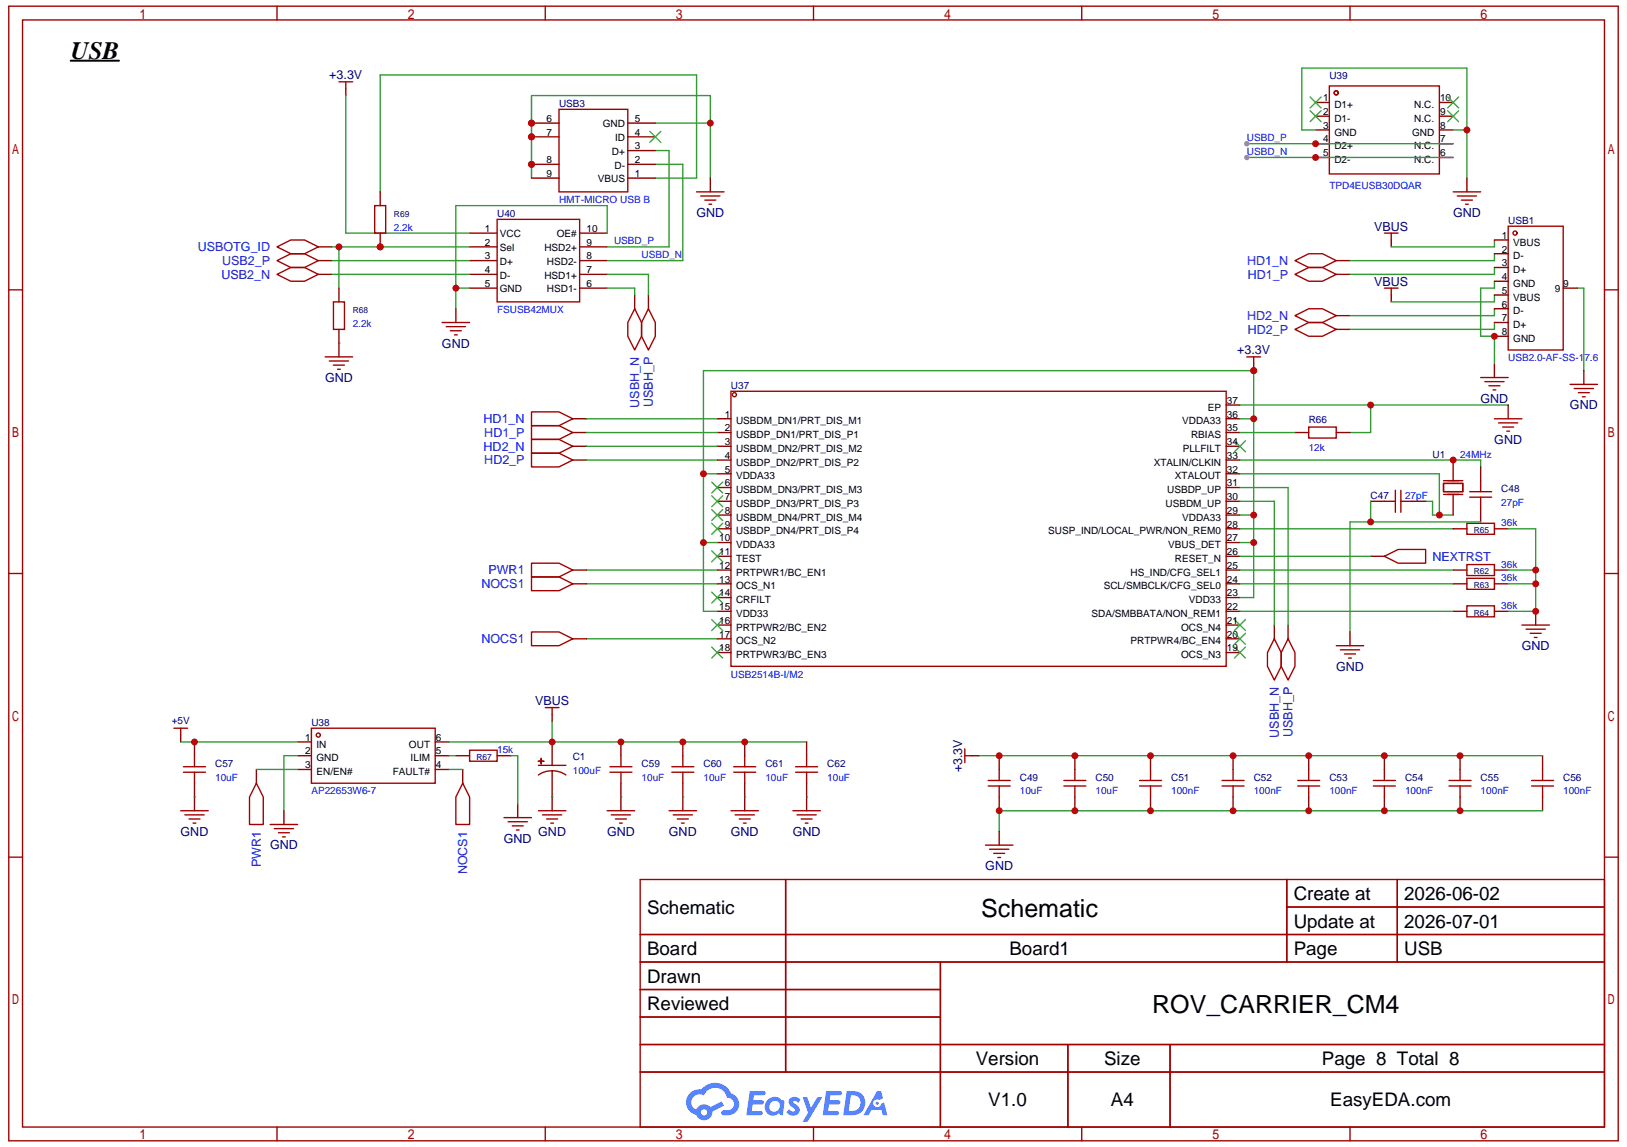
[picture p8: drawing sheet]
<svg xmlns="http://www.w3.org/2000/svg" width="297mm" height="210mm" viewBox="0 0 297 210" stroke-linecap="round" stroke-linejoin="round" font-family="sans-serif">
<g fill="none" stroke="#a10000" stroke-width=".25">
<path d="M1.6 1.1h294v207.3h-294zM4.1 3.6h289v202.3h-289zM50.6 1.1v2.5M99.6 1.1v2.5M148.6 1.1v2.5M197.6 1.1v2.5M246.6 1.1v2.5M1.6 53h2.5M293.1 53h2.5M1.6 104.8h2.5M293.1 104.8h2.5M1.6 156.6h2.5"/>
<path d="M293.1 156.6h2.5M116.9 160.7h176.2v45.2h-176.2zM116.9 170.7h176.2M116.9 175.8h176.2M143.5 160.7v35.2M171.8 175.8v30.1M235 160.7v15.1M235 165.7h58.1M255.2 160.7v15.1M116.9 180.8h54.9M116.9 190.8h176.2M116.9 185.8h54.9"/>
<path d="M116.9 195.9h176.2M195 190.8v15.1M213.7 190.8v15.1M50.6 205.9v2.5M99.6 205.9v2.5M148.6 205.9v2.5M197.6 205.9v2.5M246.6 205.9v2.5"/>
</g>
<g fill="#5487ff">
<path d="M144.4 200.6a1.29 1.29 0 0 1 1.8 .3l-.4 .6a.54 .54 0 0 0-.9-.2l.1 .2a1.56 1.56 0 0 1 1.1 1.6 1.41 1.41 0 0 1-2.5 .1l.5-.6a.63 .63 0 0 0 .5 .5 .63 .63 0 0 0 .7-.3l-.2-.2a1.58 1.58 0 0 1-1-1.5z"/>
<path d="M146.6 200.5h.8l.7 1.9 1.2-1.9h.9l-2.7 4.4h-.9l1-1.6z"/>
<path d="M137 199.3h1.6a1.29 1.29 0 0 1 1.2 .2 .39 .39 0 0 1-.4 .6h-1.7l-.1 .9h1.6a.39 .39 0 0 1 .3 .4 .39 .39 0 0 1-.4 .4h-1.6l-.2 1.2h.8a1.22 1.22 0 0 1 1.2 .2 .39 .39 0 0 1-.4 .5h-2.6z"/>
<path d="M150.9 199.3h1.6a1.3 1.3 0 0 1 1.3 .2 .39 .39 0 0 1-.4 .6h-1.7l-.2 .9h1.7a.39 .39 0 0 1 .3 .4 .39 .39 0 0 1-.4 .4h-1.7l-.1 1.2h.8a1.22 1.22 0 0 1 1.1 .2 .39 .39 0 0 1-.3 .5h-2.6z"/>
<path d="M160.2 199.3h.7l.4 1.3-.7 .4a.74 .74 0 0 0-1.1 .3 .74 .74 0 0 0 .5 1 .74 .74 0 0 0 1-.6l.5-.3 .6 2.3h-.9l-.2-.9h-1.8l-.6 .9h-.9z"/>
<path d="M154.7 199.3l-.7 4.4h1.5a2.25 2.25 0 0 0 2.6-2.2 2.25 2.25 0 0 0-2.7-2.2zM155.4 200.1a1.48 1.48 0 0 1 1.8 1.5 1.48 1.48 0 0 1-1.9 1.4h-.3z"/>
<path d="M140.1 201a1.57 1.57 0 0 0-.2 2.2 1.57 1.57 0 0 0 2.1 .3l.2-.1 .4 .3h.4l.3-2.4-.2-.3h-.4a1.58 1.58 0 0 0-2.6 0zM140.8 201.4a.97 .97 0 0 1 1.6 .3 .97 .97 0 0 1-.8 1.4 .93 .93 0 0 1-1.1-.5 .93 .93 0 0 1 .3-1.2z"/>
<path d="M126 199.7a2.34 2.34 0 0 0 1.2 4 1.53 1.53 0 0 0 1.7 1 1.53 1.53 0 0 0 1.2-1.6l2.2-1.1-.5-.8-2.1 1.1a1.55 1.55 0 0 0-2.5 .4 1.48 1.48 0 0 1-.8-2.1 1.48 1.48 0 0 1 2.2-.5 2.2 2.2 0 0 1 2.3-1.4 2.2 2.2 0 0 1 1.9 1.9 1.15 1.15 0 0 1 1.3 1 1.15 1.15 0 0 1-1.1 1.2h-.7a.46 .46 0 0 0-.6 .4 .46 .46 0 0 0 .5 .6 2.2 2.2 0 0 0 2.2-.7 2.2 2.2 0 0 0 .4-2.3 2.13 2.13 0 0 0-1.3-1.1 3.2 3.2 0 0 0-5.4-.7l-1.1 .1zM128 203.2a.6 .6 0 0 1 1.2 0 .6 .6 0 0 1-1.2 0z"/>
<circle cx="160.2" cy="201.6" r=".28"/>
</g>
<g fill="none" stroke="#a10000" stroke-width=".25">
<path d="M133.5 71.5h90.5v50.2h-90.5zM267.9 95.6h5.1v2h-5.1zM267.9 103.1h5.1v2.1h-5.1zM267.9 105.7h5.1v2h-5.1zM267.9 110.7h5.1v2h-5.1zM278 114.2h5M278.7 115h3.6M279.5 115.7h2M280.2 116.5h.6"/>
<circle cx="134.1" cy="72.1" r=".38"/>
</g>
<g fill="none" stroke="#870000" stroke-width=".25">
<path d="M131 76.5h2.5M131 79h2.5M224 76.5h2.5M224 79h2.5M224 74h2.5M131 81.5h2.5M131 84h2.5M131 86.6h2.5M131 89.1h2.5M131 91.6h2.5M131 94.1h2.5M131 96.6h2.5"/>
<path d="M131 99.1h2.5M224 81.5h2.5M224 84h2.5M224 86.6h2.5M224 89.1h2.5M224 91.6h2.5M224 94.1h2.5M224 96.6h2.5M224 99.1h2.5M265.4 96.6h2.5M273 96.6h2.5M131 101.6h2.5"/>
<path d="M131 104.1h2.5M131 106.7h2.5M131 109.2h2.5M131 111.7h2.5M131 114.2h2.5M131 116.7h2.5M131 119.2h2.5M224 101.6h2.5M224 104.1h2.5M224 106.7h2.5M224 109.2h2.5M224 111.7h2.5"/>
<path d="M224 114.2h2.5M224 116.7h2.5M224 119.2h2.5M265.4 104.1h2.5M265.4 106.7h2.5M265.4 111.7h2.5M273 104.1h2.5M273 106.7h2.5M273 111.7h2.5M280.5 111.7v2.5"/>
</g>
<g fill="none" stroke="#3c3" stroke-width=".25">
<path d="M130 88.1l2 2M130 90.6l2 2M130 93.1l2 2M130 95.6l2 2M132 88.1l-2 2M132 90.6l-2 2M132 93.1l-2 2M132 95.6l-2 2M225.5 80.5l2 2M227.5 80.5l-2 2M130 100.6l2 2M130 108.2l2 2"/>
<path d="M130 113.2l2 2M130 118.2l2 2M132 100.6l-2 2M132 108.2l-2 2M132 113.2l-2 2M132 118.2l-2 2M225.5 118.2l2 2M225.5 115.7l2 2M225.5 113.2l2 2M227.5 118.2l-2 2M227.5 115.7l-2 2M227.5 113.2l-2 2"/>
</g>
<path d="M12.9 11.1h8.8" fill="none" stroke="#000" stroke-width=".37"/>
<path d="M226.5 96.6h38.9M275.5 96.6h5v15.1h-5M226.5 111.7h38.9M226.5 106.7h38.9M226.5 104.1h38.9M275.5 106.7h5M275.5 104.1h5" fill="none" stroke="#393" stroke-width=".25"/>
<g fill="#c00">
<circle cx="280.5" cy="104.1" r=".63"/>
<circle cx="280.5" cy="106.7" r=".63"/>
<circle cx="280.5" cy="111.7" r=".63"/>
</g>
<path d="M226.5 74h49M250.3 74v5h-3.7" fill="none" stroke="#393" stroke-width=".25"/>
<circle cx="250.4" cy="74" r=".63" fill="#c00"/>
<path d="M275.5 74v2.5" fill="none" stroke="#870000" stroke-width=".25"/>
<path d="M273 76.5h5M273.7 77.3h3.5M274.5 78h2M275.2 78.8h.5" fill="none" stroke="#a10000" stroke-width=".25"/>
<path d="M226.5 86.6h36.4v7.5M260.4 91.6h1.3v2.5h3.7" fill="none" stroke="#393" stroke-width=".25"/>
<circle cx="262.9" cy="94.1" r=".63" fill="#c00"/>
<path d="M226.5 76.5h2.5M128.5 99.1h2.5M128.5 86.6h2.5M226.5 84h44v1.3M226.5 94.1h2.5M226.5 99.1h2.5M226.5 109.2h2.5v-41.5h-100.5v44h2.5" fill="none" stroke="#393" stroke-width=".25"/>
<path d="M252.9 91.6h2M254.9 89.6v4M255.9 89.6v4M255.9 91.6h2M268.4 90.8h4.1M268.4 89.8h4.1M270.5 87.8v2M270.5 90.8v2" fill="none" stroke="#a10000" stroke-width=".25"/>
<path d="M250.3 91.6h2.6M257.9 91.6h2.5M270.5 85.3v2.5M270.5 92.8v2.6" fill="none" stroke="#870000" stroke-width=".25"/>
<g fill="#c00">
<circle cx="229" cy="76.5" r=".63"/>
<circle cx="229" cy="94.1" r=".63"/>
<circle cx="229" cy="99.1" r=".63"/>
<circle cx="229" cy="67.7" r=".63"/>
<circle cx="128.5" cy="86.6" r=".63"/>
<circle cx="128.5" cy="99.1" r=".63"/>
</g>
<g fill="none" stroke="#870000" stroke-width=".25">
<path d="M236.5 79h2.5M244.1 79h2.5M250.3 101.6h2.6M182.5 138.1v2.5M196.3 138.1v2.5M210.1 138.1v2.5M225.2 138.1v2.5M239 138.1v2.5M252.9 138.1v2.5M266.7 138.1v2.5M281.8 138.1v2.5M182.5 145.6v2.5"/>
<path d="M196.3 145.6v2.5M210.1 145.6v2.5M225.2 145.6v2.5M239 145.6v2.5M252.9 145.6v2.5M266.7 145.6v2.5M281.8 145.6v2.5"/>
</g>
<g fill="none" stroke="#a10000" stroke-width=".25">
<path d="M239 78h5.1v2h-5.1zM252.9 101.6l2.5-1.2h5v2.5h-5zM180.5 143.6h4M180.5 142.6h4M182.5 140.6v2M182.5 143.6v2M194.3 143.6h4M194.3 142.6h4M196.3 140.6v2M196.3 143.6v2M208.1 143.6h4.1M208.1 142.6h4.1"/>
<path d="M210.1 140.6v2M210.1 143.6v2M223.2 143.6h4M223.2 142.6h4M225.2 140.6v2M225.2 143.6v2M237 143.6h4.1M237 142.6h4.1M239 140.6v2M239 143.6v2M250.9 143.6h4M250.9 142.6h4"/>
<path d="M252.9 140.6v2M252.9 143.6v2M264.7 143.6h4M264.7 142.6h4M266.7 140.6v2M266.7 143.6v2M279.7 143.6h4.1M279.7 142.6h4.1M281.8 140.6v2M281.8 143.6v2"/>
</g>
<path d="M226.5 79h10M226.5 101.6h23.8M281.8 148.1h-99.3v3.8" fill="none" stroke="#393" stroke-width=".25"/>
<g fill="#c00">
<circle cx="196.3" cy="148.1" r=".63"/>
<circle cx="182.5" cy="148.1" r=".63"/>
<circle cx="210.1" cy="148.1" r=".63"/>
<circle cx="225.2" cy="148.1" r=".63"/>
<circle cx="239" cy="148.1" r=".63"/>
<circle cx="252.9" cy="148.1" r=".63"/>
<circle cx="266.7" cy="148.1" r=".63"/>
</g>
<path d="M178.7 138.1h103.1" fill="none" stroke="#393" stroke-width=".25"/>
<g fill="#c00">
<circle cx="266.7" cy="138.1" r=".63"/>
<circle cx="252.9" cy="138.1" r=".63"/>
<circle cx="239" cy="138.1" r=".63"/>
<circle cx="225.2" cy="138.1" r=".63"/>
<circle cx="210.1" cy="138.1" r=".63"/>
<circle cx="196.3" cy="138.1" r=".63"/>
<circle cx="182.5" cy="138.1" r=".63"/>
</g>
<path d="M33 134.3v1.3M35.5 135.6v2.5M54.4 138.1h2.5M54.4 135.6h2.5M79.5 138.1h2.5M79.5 135.6h2.5M177.5 138.1h1.2M35.5 143.1v2.5M51.9 148.1v2.5M54.4 140.6h2.5M79.5 140.6h2.5M182.5 151.9v2.5" fill="none" stroke="#870000" stroke-width=".25"/>
<g fill="none" stroke="#a10000" stroke-width=".25">
<path d="M31.8 133h2.5M33 133v1.3M35.5 138.1v2M56.9 133h22.6v10.1h-22.6zM176.2 136.8v2.5M176.2 138.1h1.3M33.5 141.1h4M33.5 140.1h4M49.3 150.6h5.1M50.1 151.4h3.5M50.9 152.1h2M51.6 152.9h.5"/>
<path d="M180 154.4h5M180.8 155.2h3.5M181.5 155.9h2M182.3 156.7h.5"/>
<circle cx="58.1" cy="134.3" r=".38"/>
</g>
<path d="M33 135.6h21.4M54.4 138.1h-2.5v10" fill="none" stroke="#393" stroke-width=".25"/>
<circle cx="35.5" cy="135.6" r=".63" fill="#c00"/>
<g fill="none" stroke="#a10000" stroke-width=".25">
<path d="M97.1 75.3h5l2.5 1.2-2.5 1.3h-5zM97.1 77.8h5l2.5 1.2-2.5 1.3h-5zM97.1 80.3h5l2.5 1.2-2.5 1.3h-5zM97.1 82.8h5l2.5 1.2-2.5 1.3h-5zM85.8 137.1h5v2h-5zM33 148.1h5M33.8 148.9h3.5M34.5 149.6h2M35.3 150.4h.5M35.5 141.1v2M92.1 149.4h5M92.8 150.1h3.5"/>
<path d="M93.6 150.9h2M94.3 151.6h.5"/>
</g>
<path d="M104.6 76.5h2.5M104.6 79h2.5M104.6 81.5h2.5M104.6 84h2.5M83.3 138.1h2.5M90.8 138.1h2.5M35.5 145.6v2.5M94.6 146.9v2.5" fill="none" stroke="#870000" stroke-width=".25"/>
<g fill="none" stroke="#393" stroke-width=".25">
<path d="M107.1 76.5h23.9M107.1 79h23.9M107.1 81.5h23.9M107.1 84h23.9M250.3 91.6v3.8M270.5 95.4h-23.9v20.1M107.1 116.7h23.9M107.1 106.7h23.9M107.1 104.1h23.9M82 138.1h1.3M82 135.6h65.3M93.3 138.1h1.3v8.8"/>
<path d="M100.9 131.8v3.8M35.5 145.6h.1"/>
</g>
<circle cx="250.4" cy="95.4" r=".63" fill="#c00"/>
<path d="M246.6 115.5v2.5M100.9 130.5v1.3M113.4 135.6v2.5M46.8 140.6v2.5M84.5 140.6v2.5M100.9 145.6v2.5M113.4 143.1v2.5" fill="none" stroke="#870000" stroke-width=".25"/>
<g fill="none" stroke="#a10000" stroke-width=".25">
<path d="M244.1 118h5M244.8 118.7h3.5M245.6 119.5h2M99.6 129.3h2.5M100.9 129.3v1.2M113.4 138.1v2M246.3 120.2h.5M46.8 143.1l1.3 2.5v5h-2.5v-5zM84.5 143.1l1.3 2.5v5h-2.5v-5zM98.3 148.1h5.1M99.1 148.9h3.5M99.8 149.6h2.1"/>
<path d="M100.6 150.4h.5M111.4 141.1h4M111.4 140.1h4"/>
</g>
<path d="M46.8 140.6h7.6M82 140.6h2.5" fill="none" stroke="#393" stroke-width=".25"/>
<circle cx="113.4" cy="135.6" r=".63" fill="#c00"/>
<path d="M124.7 138.1v2M113.4 141.1v2M122.7 141.1h4M122.7 140.1h4" fill="none" stroke="#a10000" stroke-width=".25"/>
<path d="M124.7 135.6v2.5M124.7 143.1v2.5" fill="none" stroke="#870000" stroke-width=".25"/>
<circle cx="124.7" cy="135.6" r=".63" fill="#c00"/>
<path d="M136 138.1v2M124.7 141.1v2M134 141.1h4M134 140.1h4" fill="none" stroke="#a10000" stroke-width=".25"/>
<path d="M136 135.6v2.5M136 143.1v2.5" fill="none" stroke="#870000" stroke-width=".25"/>
<circle cx="136" cy="135.6" r=".63" fill="#c00"/>
<g fill="none" stroke="#a10000" stroke-width=".25">
<path d="M242.8 15.7h20.1v16.1h-20.1zM97.1 102.9h5l2.5 1.2-2.5 1.3h-5zM97.1 105.4h5l2.5 1.3-2.5 1.2h-5zM97.1 115.5h5l2.5 1.2-2.5 1.3h-5zM147.3 138.1v2M110.9 148.1h5M111.7 148.9h3.5M112.4 149.6h2M113.2 150.4h.5M122.2 148.1h5M123 148.9h3.5M123.7 149.6h2"/>
<path d="M124.5 150.4h.5M133.5 148.1h5M134.3 148.9h3.5M135 149.6h2M135.8 150.4h.5M136 141.1v2M144.8 148.1h5M145.3 141.1h4M145.3 140.1h4M145.6 148.9h3.5M146.3 149.6h2M147.1 150.4h.5"/>
<path d="M147.3 141.1v2"/>
<circle cx="244.1" cy="17" r=".38"/>
</g>
<g fill="none" stroke="#870000" stroke-width=".25">
<path d="M240.3 18.7h2.5M262.9 18.7h2.5M240.3 21.2h2.5M240.3 23.7h2.5M240.3 26.3h2.5M240.3 28.8h2.5M262.9 21.2h2.5M262.9 23.7h2.5M262.9 26.3h2.5M262.9 28.8h2.5M104.6 104.1h2.5M104.6 106.7h2.5"/>
<path d="M104.6 116.7h2.5M147.3 135.6v2.5M113.4 145.6v2.5M124.7 145.6v2.5M136 145.6v2.5M147.3 143.1v5"/>
</g>
<path d="M240.3 23.7h-2.5v-11.3h30.1v20.1M265.4 23.7h2.5M113.4 145.6h.1M124.7 145.6h.1M136 145.6h.1M147.3 145.6h.1" fill="none" stroke="#393" stroke-width=".25"/>
<path d="M239.3 17.7l2 2M241.3 17.7l-2 2M264.4 17.7l2 2M266.4 17.7l-2 2M239.3 20.2l2 2M241.3 20.2l-2 2M264.4 20.2l2 2M266.4 20.2l-2 2" fill="none" stroke="#3c3" stroke-width=".25"/>
<circle cx="267.9" cy="23.7" r=".63" fill="#c00"/>
<g fill="none" stroke="#870000" stroke-width=".25">
<path d="M267.9 32.5v2.6M58.1 50.1h2.5M58.1 47.6h2.5M58.1 45.1h2.5M85.8 50.1h5M85.8 47.6h5M85.8 42.6h5M85.8 45.1h5M85.8 52.6h5M105.9 50.1h5M105.9 47.6h5M105.9 42.6h5"/>
<path d="M105.9 45.1h5M105.9 52.6h5M244.1 50.1h2.5M244.1 47.6h2.5M244.1 57.7h2.5M254.1 43.8v1.3M254.1 53.9v1.3M244.1 60.2h2.5"/>
</g>
<g fill="none" stroke="#a10000" stroke-width=".25">
<path d="M265.4 35.1h5.1M266.2 35.8h3.5M266.9 36.6h2M267.7 37.3h.5M50.6 50.1l2.5-1.2h2.5l2.5 1.2-2.5 1.3h-2.5zM50.6 47.6l2.5-1.2h2.5l2.5 1.2-2.5 1.3h-2.5zM50.6 45.1l2.5-1.3h2.5l2.5 1.3-2.5 1.3h-2.5zM90.8 40.1h15.1v15.1h-15.1zM236.5 57.7l2.5-1.3h2.6l2.5 1.3-2.5 1.2h-2.6zM236.5 47.6l2.5-1.2h2.6l2.5 1.2-2.5 1.3h-2.6zM236.5 50.1l2.5-1.2h2.6l2.5 1.2-2.5 1.3h-2.6zM252.9 42.6h2.5"/>
<path d="M252.9 52.6h2.5M254.1 42.6v1.2M254.1 52.6v1.3M236.5 60.2l2.5-1.3h2.6l2.5 1.3-2.5 1.2h-2.6z"/>
</g>
<path d="M60.6 50.1h25.2M60.6 47.6h25.2M60.6 45.1h25.2M61.9 45.1v7.5" fill="none" stroke="#393" stroke-width=".25"/>
<g fill="#c00">
<circle cx="61.9" cy="45.1" r=".63"/>
<circle cx="69.4" cy="45.1" r=".63"/>
</g>
<path d="M63.2 16.2v1.3M61.9 52.6v2.6M69.4 42.6v2.5M61.9 60.2v5" fill="none" stroke="#870000" stroke-width=".25"/>
<path d="M61.9 14.9h2.5M63.2 14.9v1.3M60.9 55.2h2v5h-2zM59.4 65.2h5M60.1 66h3.6M60.9 66.7h2M61.7 67.5h.5" fill="none" stroke="#a10000" stroke-width=".25"/>
<path d="M63.2 17.5v25.1h22.6M119.7 32.5h7.5v-18.8h-57.8v21.4M61.9 62.7h.1" fill="none" stroke="#393" stroke-width=".25"/>
<circle cx="69.4" cy="45.1" r=".63" fill="#c00"/>
<path d="M69.4 35.1v2.5M115.9 53.9v2.5M118.4 53.9v2.5M232.8 114.2v2.5M235.3 114.2v2.5" fill="none" stroke="#870000" stroke-width=".25"/>
<path d="M68.4 37.6h2v5h-2zM115.9 56.4l1.3 2.5v2.5l-1.3 2.5-1.2-2.5v-2.5zM118.4 56.4l1.3 2.5v2.5l-1.3 2.5-1.2-2.5v-2.5zM232.8 116.7l1.2 2.5v2.5l-1.2 2.5-1.3-2.5v-2.5zM235.3 116.7l1.2 2.5v2.5l-1.2 2.5-1.3-2.5v-2.5z" fill="none" stroke="#a10000" stroke-width=".25"/>
<path d="M119.7 27.5h2.5v17.6h-11.3M83.3 52.6h2.5M110.9 52.6h5v1.3M110.9 50.1h7.5v3.8M110.9 42.6v-5h-27.6v18.8M226.5 91.6h6.3v22.6M226.5 89.1h8.8v25.1" fill="none" stroke="#393" stroke-width=".25"/>
<circle cx="83.3" cy="52.6" r=".63" fill="#c00"/>
<path d="M83.3 56.4v2.5M229 66.5v1.2" fill="none" stroke="#870000" stroke-width=".25"/>
<path d="M80.8 58.9h5M81.5 59.7h3.5M82.3 60.4h2M83 61.2h.5" fill="none" stroke="#a10000" stroke-width=".25"/>
<circle cx="229" cy="67.7" r=".63" fill="#c00"/>
<path d="M227.7 65.2h2.5M229 65.2v1.3" fill="none" stroke="#a10000" stroke-width=".25"/>
<path d="M227.7 26.3h37.7" fill="none" stroke="#393" stroke-width=".25"/>
<circle cx="240.3" cy="26.3" r=".63" fill="#c00"/>
<circle cx="227.7" cy="26.3" r=".5" fill="#999"/>
<path d="M227.7 28.8h37.7" fill="none" stroke="#393" stroke-width=".25"/>
<circle cx="240.3" cy="28.8" r=".63" fill="#c00"/>
<circle cx="227.7" cy="28.8" r=".5" fill="#999"/>
<path d="M97.1 32.5v-15h32.6v15M119.7 30h5v17.6h-13.8M119.7 22.5h10" fill="none" stroke="#393" stroke-width=".25"/>
<g fill="#c00">
<circle cx="129.7" cy="22.5" r=".63"/>
<circle cx="97.1" cy="22.5" r=".63"/>
<circle cx="97.1" cy="25" r=".63"/>
<circle cx="97.1" cy="30" r=".63"/>
</g>
<path d="M129.7 32.5v2.6M273 43.8h2.5M273 46.4h2.5M273 48.9h2.5M273 51.4h2.5M273 53.9h2.5M273 56.4h2.5M273 58.9h2.5M273 66.5v2.5M273 61.4h2.5M289.3 67.7v2.5" fill="none" stroke="#870000" stroke-width=".25"/>
<g fill="none" stroke="#a10000" stroke-width=".25">
<path d="M127.2 35.1h5.1M128 35.8h3.5M128.7 36.6h2.1M129.5 37.3h.5M275.5 41.3h10v22.6h-10zM270.5 69h5M271.2 69.7h3.5M272 70.5h2M272.7 71.2h.5M286.8 70.2h5M287.5 71h3.6M288.3 71.7h2"/>
<path d="M289 72.5h.5"/>
<circle cx="276.7" cy="42.6" r=".38"/>
</g>
<path d="M273 53.9v1.3h-18.9M273 43.8v1.3h-18.9M273 46.4v1.2h-26.4M273 48.9v1.2h-26.4M273 51.4v1.2h-2.5v8.8h2.5v5.1M273 56.4v1.3h-26.4M273 58.9v1.3h-26.4M288 52.6h1.3v15.1" fill="none" stroke="#393" stroke-width=".25"/>
<circle cx="273" cy="61.4" r=".63" fill="#c00"/>
<path d="M97.1 25h5M285.5 52.6h2.5" fill="none" stroke="#870000" stroke-width=".25"/>
<circle cx="97.1" cy="25" r=".63" fill="#c00"/>
<path d="M102.1 20h12.6v15.1h-12.6z" fill="none" stroke="#a10000" stroke-width=".25"/>
<path d="M97.1 22.5h5M114.7 32.5h5M114.7 30h5M114.7 27.5h5M114.7 25h5M114.7 22.5h5" fill="none" stroke="#870000" stroke-width=".25"/>
<path d="M118.7 24l2 2M120.7 24l-2 2" fill="none" stroke="#3c3" stroke-width=".25"/>
<circle cx="97.1" cy="22.5" r=".63" fill="#c00"/>
<path d="M97.1 30h5" fill="none" stroke="#870000" stroke-width=".25"/>
<circle cx="97.1" cy="30" r=".63" fill="#c00"/>
<path d="M97.1 32.5h5M100.9 135.6v4.2M100.9 140.8v4.8" fill="none" stroke="#870000" stroke-width=".25"/>
<path d="M98.3 139.1h1zM98.3 139.8h5.1M98.8 138.6l.1 1zM98.3 141.6a4.6 4.6 0 0 1 5.1 0" fill="none" stroke="#a10000" stroke-width=".25"/>
<circle cx="100.9" cy="135.6" r=".63" fill="#c00"/>
<path d="M100.9 145.6h.1" fill="none" stroke="#393" stroke-width=".25"/>
<path d="M263.7 88.3h3.5v1.5h-3.5zM263.7 90.3h3.5M263.7 87.8h3.5" fill="none" stroke="#a10000" stroke-width=".25"/>
<path d="M265.4 84v3.8" fill="none" stroke="#870000" stroke-width=".25"/>
<circle cx="265.4" cy="84" r=".63" fill="#c00"/>
<path d="M265.4 90.3v3.8" fill="none" stroke="#870000" stroke-width=".25"/>
<g font-size="4.6">
<text x="12.9" y="10.7">USB</text>
<text x="179.2" y="167.5">Schematic</text>
<text x="210.5" y="185.1">ROV_CARRIER_CM4</text>
</g>
<g font-size="3.4">
<text x="118.2" y="167">Schematic</text>
<text x="236.3" y="164.4">Create at</text>
<text x="256.5" y="164.4">2026-06-02</text>
<text x="236.3" y="169.5">Update at</text>
<text x="256.5" y="169.5">2026-07-01</text>
<text x="118.2" y="174.5">Board</text>
<text x="118.2" y="179.5">Drawn</text>
<text x="184.4" y="174.5">Board1</text>
<text x="236.3" y="174.5">Page</text>
<text x="256.5" y="174.5">USB</text>
<text x="118.2" y="184.5">Reviewed</text>
<text x="178.2" y="194.6">Version</text>
<text x="201.7" y="194.6">Size</text>
<text x="241.4" y="194.6">Page 8 Total 8</text>
<text x="180.5" y="202.1">V1.0</text>
<text x="202.9" y="202.1">A4</text>
<text x="243" y="202.1">EasyEDA.com</text>
</g>
<g font-size="2.3" fill="#000080">
<text x="60.1" y="14.5">+3.3V</text>
<text x="127.2" y="39.6">GND</text>
<text x="265.4" y="39.6">GND</text>
<text x="251" y="42.1">VBUS</text>
<text x="251" y="52.2">VBUS</text>
<text x="80.7" y="63.5">GND</text>
<text x="226" y="64.7">+3.3V</text>
<text x="59.4" y="69.8">GND</text>
<text x="270.4" y="73.5">GND</text>
<text x="286.8" y="74.8">GND</text>
<text x="272.9" y="81.1">GND</text>
<text x="278" y="118.8">GND</text>
<text x="244" y="122.5">GND</text>
<text x="97.7" y="128.8">VBUS</text>
<text x="175.8" y="141.1" transform="rotate(-90 175.8 141.1)">+3.3V</text>
<text x="33" y="152.7">GND</text>
<text x="49.3" y="155.2">GND</text>
<text x="92" y="153.9">GND</text>
<text x="98.3" y="152.7">GND</text>
<text x="110.9" y="152.7">GND</text>
<text x="122.2" y="152.7">GND</text>
<text x="133.5" y="152.7">GND</text>
<text x="144.8" y="152.7">GND</text>
<text x="180" y="159">GND</text>
</g>
<g font-size="2.3" fill="#00f">
<text x="36.1" y="45.9">USBOTG_ID</text>
<text x="40.5" y="50.9">USB2_N</text>
<text x="40.6" y="48.4">USB2_P</text>
<text x="227.8" y="48.4">HD1_N</text>
<text x="227.9" y="50.9">HD1_P</text>
<text x="227.8" y="58.5">HD2_N</text>
<text x="227.9" y="61">HD2_P</text>
<text x="88.3" y="77.3">HD1_N</text>
<text x="116.7" y="74.5" transform="rotate(-90 116.7 74.5)">USBH_N</text>
<text x="119.2" y="74.3" transform="rotate(-90 119.2 74.3)">USBH_P</text>
<text x="88.3" y="82.3">HD2_N</text>
<text x="88.5" y="79.8">HD1_P</text>
<text x="88.5" y="84.8">HD2_P</text>
<text x="88" y="107.5">NOCS1</text>
<text x="89.2" y="104.9">PWR1</text>
<text x="261.7" y="102.4">NEXTRST</text>
<text x="88" y="117.5">NOCS1</text>
<text x="233.6" y="134.8" transform="rotate(-90 233.6 134.8)">USBH_N</text>
<text x="236.1" y="134.6" transform="rotate(-90 236.1 134.6)">USBH_P</text>
<text x="47.6" y="158.5" transform="rotate(-90 47.6 158.5)">PWR1</text>
<text x="85.3" y="159.8" transform="rotate(-90 85.3 159.8)">NOCS1</text>
</g>
<g font-size="1.8" fill="#000080">
<text x="242.8" y="14.5">U39</text>
<text x="102.1" y="19.5">USB3</text>
<text x="90.8" y="39.6">U40</text>
<text x="275.5" y="40.9">USB1</text>
<text x="133.5" y="71">U37</text>
<text x="239" y="77.3">R66</text>
<text x="261.7" y="83.6">U1</text>
<text x="274.2" y="89.9">C48</text>
<text x="250.3" y="91.1">C47</text>
<text x="31.4" y="132.3">+5V</text>
<text x="56.9" y="132.6">U38</text>
<text x="39.3" y="140.1">C57</text>
<text x="104.6" y="138.9">C1</text>
<text x="117.2" y="140.1">C59</text>
<text x="128.5" y="140.1">C60</text>
<text x="139.8" y="140.1">C61</text>
<text x="151.1" y="140.1">C62</text>
<text x="186.3" y="142.6">C49</text>
<text x="200.1" y="142.6">C50</text>
<text x="213.9" y="142.6">C51</text>
<text x="229" y="142.6">C52</text>
<text x="242.8" y="142.6">C53</text>
<text x="256.6" y="142.6">C54</text>
<text x="270.5" y="142.6">C55</text>
<text x="285.5" y="142.6">C56</text>
</g>
<g font-size="1.8">
<text x="99.8" y="22.3">6</text>
<text x="110.1" y="23.3">GND</text>
<text x="115.9" y="22.3">5</text>
<text x="241.7" y="18.5">1</text>
<text x="241.7" y="21">2</text>
<text x="241.7" y="23.5">3</text>
<text x="243.7" y="19.7">D1+</text>
<text x="243.7" y="22.3">D1-</text>
<text x="258.3" y="22.3">N.C.</text>
<text x="258.3" y="19.7">N.C.</text>
<text x="263" y="23.5">8</text>
<text x="263" y="21">9</text>
<text x="263" y="18.5">10</text>
<text x="99.8" y="24.8">7</text>
<text x="99.8" y="29.8">8</text>
<text x="111.8" y="28.3">D+</text>
<text x="112.3" y="25.8">ID</text>
<text x="115.9" y="29.8">2</text>
<text x="115.9" y="27.3">3</text>
<text x="115.9" y="24.8">4</text>
<text x="241.7" y="26">4</text>
<text x="241.7" y="28.5">5</text>
<text x="243.7" y="24.8">GND</text>
<text x="243.7" y="27.3">D2+</text>
<text x="243.7" y="29.8">D2-</text>
<text x="257.9" y="24.8">GND</text>
<text x="258.3" y="29.8">N.C.</text>
<text x="258.3" y="27.3">N.C.</text>
<text x="263" y="28.5">6</text>
<text x="263" y="26">7</text>
<text x="99.8" y="32.3">9</text>
<text x="109.2" y="33.3">VBUS</text>
<text x="112.2" y="30.8">D-</text>
<text x="115.9" y="32.3">1</text>
<text x="88.5" y="42.4">1</text>
<text x="88.5" y="44.9">2</text>
<text x="88.5" y="47.4">3</text>
<text x="91.3" y="43.4">VCC</text>
<text x="91.3" y="45.9">Sel</text>
<text x="99.4" y="45.9">HSD2+</text>
<text x="101.7" y="43.4">OE#</text>
<text x="107.1" y="47.4">8</text>
<text x="107.1" y="44.9">9</text>
<text x="107.1" y="42.4">10</text>
<text x="274.3" y="43.6">1</text>
<text x="274.3" y="46.1">2</text>
<text x="276.4" y="44.9">VBUS</text>
<text x="276.4" y="47.4">D-</text>
<text x="88.5" y="49.9">4</text>
<text x="88.5" y="52.4">5</text>
<text x="91.3" y="48.4">D+</text>
<text x="91.3" y="50.9">D-</text>
<text x="91.3" y="53.4">GND</text>
<text x="99.4" y="50.9">HSD1+</text>
<text x="99.9" y="53.4">HSD1-</text>
<text x="99.9" y="48.4">HSD2-</text>
<text x="107.1" y="52.4">6</text>
<text x="107.1" y="49.9">7</text>
<text x="274.3" y="48.6">3</text>
<text x="274.3" y="51.2">4</text>
<text x="274.3" y="53.7">5</text>
<text x="276.4" y="49.9">D+</text>
<text x="276.4" y="52.4">GND</text>
<text x="284" y="53.4">9</text>
<text x="285.5" y="52.4">9</text>
<text x="274.3" y="56.2">6</text>
<text x="274.3" y="58.7">7</text>
<text x="276.4" y="54.9">VBUS</text>
<text x="276.4" y="57.4">D-</text>
<text x="276.4" y="59.9">D+</text>
<text x="274.3" y="61.2">8</text>
<text x="276.4" y="62.5">GND</text>
<text x="132.4" y="76.3">1</text>
<text x="134.4" y="77.5">USBDM_DN1/PRT_DIS_M1</text>
<text x="215.9" y="77.5">VDDA33</text>
<text x="220.6" y="75">EP</text>
<text x="224.1" y="76.3">36</text>
<text x="224.1" y="73.8">37</text>
<text x="132.4" y="78.8">2</text>
<text x="132.4" y="81.3">3</text>
<text x="132.4" y="83.8">4</text>
<text x="134.4" y="80.1">USBDP_DN1/PRT_DIS_P1</text>
<text x="134.4" y="82.6">USBDM_DN2/PRT_DIS_M2</text>
<text x="216" y="82.6">PLLFILT</text>
<text x="217.6" y="80.1">RBIAS</text>
<text x="224.1" y="83.8">33</text>
<text x="224.1" y="81.3">34</text>
<text x="224.1" y="78.8">35</text>
<text x="132.4" y="86.3">5</text>
<text x="132.4" y="88.8">6</text>
<text x="134.4" y="85.1">USBDP_DN2/PRT_DIS_P2</text>
<text x="134.4" y="87.6">VDDA33</text>
<text x="210.8" y="85.1">XTALIN/CLKIN</text>
<text x="214.6" y="87.6">XTALOUT</text>
<text x="224.1" y="88.8">31</text>
<text x="224.1" y="86.3">32</text>
<text x="132.4" y="91.4">7</text>
<text x="132.4" y="93.9">8</text>
<text x="134.4" y="90.1">USBDM_DN3/PRT_DIS_M3</text>
<text x="134.4" y="92.6">USBDP_DN3/PRT_DIS_P3</text>
<text x="134.4" y="95.1">USBDM_DN4/PRT_DIS_M4</text>
<text x="212.9" y="92.6">USBDM_UP</text>
<text x="213.2" y="90.1">USBDP_UP</text>
<text x="215.9" y="95.1">VDDA33</text>
<text x="224.1" y="93.9">29</text>
<text x="224.1" y="91.4">30</text>
<text x="131.4" y="98.9">10</text>
<text x="131.4" y="101.4">11</text>
<text x="132.4" y="96.4">9</text>
<text x="134.4" y="97.6">USBDP_DN4/PRT_DIS_P4</text>
<text x="134.4" y="100.2">VDDA33</text>
<text x="191.5" y="97.6">SUSP_IND/LOCAL_PWR/NON_REM0</text>
<text x="213.4" y="100.2">VBUS_DET</text>
<text x="224.1" y="101.4">26</text>
<text x="224.1" y="98.9">27</text>
<text x="224.1" y="96.4">28</text>
<text x="131.4" y="103.9">12</text>
<text x="131.4" y="106.4">13</text>
<text x="134.4" y="102.7">TEST</text>
<text x="134.4" y="105.2">PRTPWR1/BC_EN1</text>
<text x="134.4" y="107.7">OCS_N1</text>
<text x="201.6" y="107.7">SCL/SMBCLK/CFG_SEL0</text>
<text x="206.5" y="105.2">HS_IND/CFG_SEL1</text>
<text x="214.6" y="102.7">RESET_N</text>
<text x="224.1" y="106.4">24</text>
<text x="224.1" y="103.9">25</text>
<text x="131.4" y="108.9">14</text>
<text x="131.4" y="111.5">15</text>
<text x="131.4" y="114">16</text>
<text x="134.4" y="110.2">CRFILT</text>
<text x="134.4" y="112.7">VDD33</text>
<text x="199.4" y="112.7">SDA/SMBBATA/NON_REM1</text>
<text x="217.1" y="110.2">VDD33</text>
<text x="224.1" y="114">21</text>
<text x="224.1" y="111.5">22</text>
<text x="224.1" y="108.9">23</text>
<text x="131.4" y="116.5">17</text>
<text x="131.4" y="119">18</text>
<text x="134.4" y="115.2">PRTPWR2/BC_EN2</text>
<text x="134.4" y="117.7">OCS_N2</text>
<text x="206.5" y="117.7">PRTPWR4/BC_EN4</text>
<text x="215.7" y="115.2">OCS_N4</text>
<text x="224.1" y="119">19</text>
<text x="224.1" y="116.5">20</text>
<text x="134.4" y="120.3">PRTPWR3/BC_EN3</text>
<text x="215.7" y="120.3">OCS_N3</text>
<text x="55.7" y="135.3">1</text>
<text x="55.7" y="137.8">2</text>
<text x="57.8" y="136.6">IN</text>
<text x="74.7" y="136.6">OUT</text>
<text x="79.6" y="137.8">5</text>
<text x="79.6" y="135.3">6</text>
<text x="55.7" y="140.4">3</text>
<text x="57.8" y="139.1">GND</text>
<text x="57.8" y="141.6">EN/EN#</text>
<text x="71.8" y="141.6">FAULT#</text>
<text x="75" y="139.1">ILIM</text>
<text x="79.6" y="140.4">4</text>
</g>
<g font-size="1.8" fill="#00f">
<text x="227.7" y="25.8">USBD_P</text>
<text x="227.7" y="28.3">USBD_N</text>
<text x="242.8" y="34.6">TPD4EUSB30DQAR</text>
<text x="102.1" y="37.1">HMT-MICRO USB B</text>
<text x="72" y="42.1">2.2k</text>
<text x="112.2" y="44.6">USBD_P</text>
<text x="117.2" y="47.2">USBD_N</text>
<text x="64.4" y="59.7">2.2k</text>
<text x="90.8" y="57.2">FSUSB42MUX</text>
<text x="275.5" y="66">USB2.0-AF-SS-17.6</text>
<text x="239" y="82.3">12k</text>
<text x="266.7" y="83.6">24MHz</text>
<text x="256.6" y="91.1">27pF</text>
<text x="274.2" y="92.4">27pF</text>
<text x="274.2" y="96.2">36k</text>
<text x="274.2" y="103.7">36k</text>
<text x="274.2" y="106.2">36k</text>
<text x="274.2" y="111.2">36k</text>
<text x="133.5" y="123.8">USB2514B-I/M2</text>
<text x="90.8" y="137.6">15k</text>
<text x="39.3" y="142.6">10uF</text>
<text x="104.6" y="141.4">100uF</text>
<text x="117.2" y="142.6">10uF</text>
<text x="128.5" y="142.6">10uF</text>
<text x="139.8" y="142.6">10uF</text>
<text x="151.1" y="142.6">10uF</text>
<text x="56.9" y="145.1">AP22653W6-7</text>
<text x="186.3" y="145.1">10uF</text>
<text x="200.1" y="145.1">10uF</text>
<text x="213.9" y="145.1">100nF</text>
<text x="229" y="145.1">100nF</text>
<text x="242.8" y="145.1">100nF</text>
<text x="256.6" y="145.1">100nF</text>
<text x="270.5" y="145.1">100nF</text>
<text x="285.5" y="145.1">100nF</text>
</g>
<g font-size="1.5" fill="#000080">
<text x="72" y="39.6">R69</text>
<text x="64.4" y="57.2">R68</text>
<text x="269.2" y="97.4">R65</text>
<text x="269.2" y="104.9">R62</text>
<text x="269.2" y="107.5">R63</text>
<text x="269.2" y="112.5">R64</text>
<text x="87" y="138.9">R67</text>
</g>
</svg>
